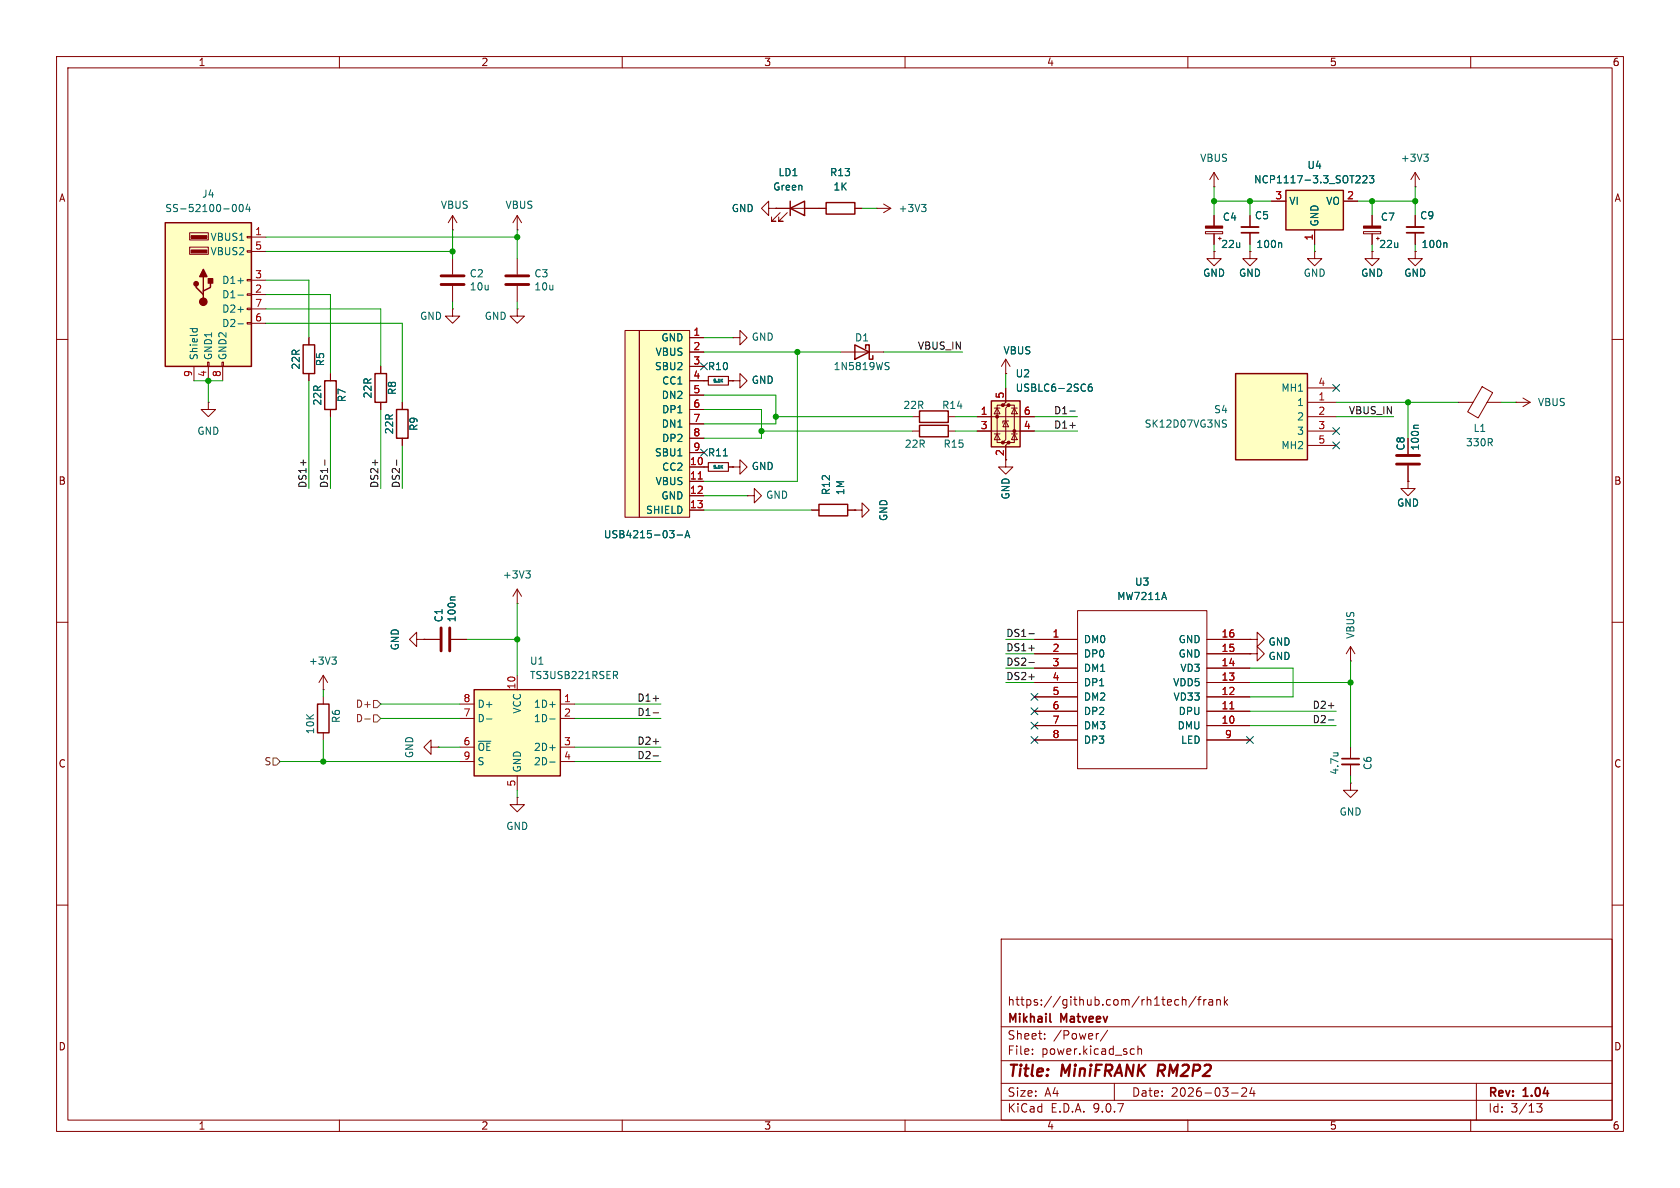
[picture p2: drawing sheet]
<svg xmlns="http://www.w3.org/2000/svg" width="297mm" height="210mm" viewBox="0 0 297 210" stroke-linecap="round" stroke-linejoin="round" font-family="sans-serif">
<g fill="none" stroke="#840000" stroke-width=".18">
<path d="M10 10h277v190h-277zM12 12h273v186h-273zM60 10v2M110 10v2M160 10v2M210 10v2M260 10v2M91.4 38.1l-.7 1.3M91.4 38.1l.8 1.3M91.4 38.1v2.5M91.4 40.6h.1M129.5 59.7h1.3v-1.3l1.3 1.3-1.3 1.3v-1.3"/>
<path d="M129.5 59.7h.1M10 60h2M285 60h2M124.5 82.6h.7M128.8 82.6h.7M10 110h2M73.7 113v-1.2l-1.3 1.2 1.3 1.3v-1.3h1.2M74.9 113h.1M238.8 116.8h.1M238.8 114.3l-.8 1.3M238.8 114.3l.7 1.3M238.8 114.3v2.5"/>
<path d="M285 110h2M76.2 132.1v-1.3l-1.3 1.3 1.3 1.3v-1.3h1.3M77.5 132.1h.1M10 160h2M177 166h108v32h-108zM208 176.7l.4 .1M208.4 177.6l-.4 .1M209 176.8l.2-.1 .4 .1 .1 .9M209 176.2v1.5M211.5 176.1l-1.3 2M211.7 176.7h.6M212.3 176.2l-.3 .2v1.3"/>
<path d="M212.8 176.7v1M213.2 176.7l-.2 .1-.2 .2M213.7 176.8h.6l.1 .9M214.4 177.1h-.5a.29 .29 0 0 0-.2 .3 .29 .29 0 0 0 .2 .3l.5-.1M215.1 176.8l.2-.1 .4 .1v.9M215.1 176.7v1M216.5 176.2v1.5M216.6 177.1l.4 .6M217 176.7l-.5 .6M285 160h2M60 198v2M110 198v2"/>
<path d="M160 198v2M177 194.5h108M177 191.5h108M177 187.5h108M177 181.5h108M182.5 186.3v.1M182.5 185.5v.1M184.7 183.6v.1M184.7 182.8v.1M194.2 182.7l-.2 .1M195.8 182.1l-1.3 2M197 191.5v3"/>
<path d="M200.1 185.4l.4 .1M200.5 186.3l-.4 .1M201.2 185.5l.2-.1 .3 .1 .1 .9M201.2 184.9v1.5M210 198v2M217.7 193.2h1.2M219.5 192.4l.6-.1 .2 .1 .1 .3-.9 1.1h.9M221.3 192.2l-.3 1.1h.9M221.7 192.8v1M260 198v2M261 191.5v6.5M271.7 195.1h.9l-.5 .6 .4 .1v.7l-.2 .1-.6-.1"/>
</g>
<path d="M204.9 188.2l-.3 2" fill="none" stroke="#840000" stroke-width=".4"/>
<path d="M185.6 180.5l.2 .2" fill="none" stroke="#840000" stroke-width=".3"/>
<path d="M125.2 81.8h3.6v1.5h-3.6z" fill="none" stroke="#840000" stroke-width=".2"/>
<path d="M127.5 82.5l.3 .3M127.8 82.3l-.3 .3M127.9 80.6h.7" fill="none" stroke="#006464" stroke-width=".18"/>
<path d="M83.8 121.9h15.3v15.3h-15.3z" fill="#ffffc2"/>
<path d="M56.1 124.5h2.1v5h-2.1zM83.8 121.9h15.3v15.3h-15.3z" fill="none" stroke="#840000" stroke-width=".25"/>
<g fill="none" stroke="#840000" stroke-width=".18">
<path d="M36.8 71.1v1.3h1.3l-1.3 1.3-1.2-1.3h1.2M36.8 71.1h.1M57.1 119.4l-.7 1.3M57.1 119.4l.8 1.3M57.1 119.4v2.5M91.4 106.7h.1M91.4 104.1v2.6M91.4 119.4v2.5M91.4 104.1l-.7 1.3M91.4 104.1l.8 1.3M57.1 121.9h.1M57.1 123.2v1.3"/>
<path d="M57.1 129.5v1.3M81.3 124.5h2.5M81.3 127h2.5M81.3 132.1h2.5M81.3 134.6h2.5M91.4 137.2v2.5M99.1 124.5h2.5M99.1 127h2.5M99.1 132.1h2.5M99.1 134.6h2.5M91.4 141v1.2h1.3l-1.3 1.3-1.2-1.3h1.2M91.4 141h.1"/>
</g>
<path d="M58.7 116.1h.7l-.4 .5M59.2 116.6l.2 .3v.3l-.2 .2M93 100.9h.7l-.4 .5M93.5 101.4l.2 .2v.3l-.2 .3M108.5 118.7h.4l.3 .2-.1 .4-.6 .1M108.8 119.4l.4 .6M86 127.1h1M97.2 127.1h.9M97.2 124.6h.9M97.2 132.2h.9M97.2 134.7h.9" fill="none" stroke="#006464" stroke-width=".18"/>
<path d="M29.2 39.4h15.2v25.4h-15.2z" fill="#ffffc2"/>
<path d="M29.2 39.4h15.2v25.4h-15.2zM34.7 50.2v.6l1.2 1.3v.6M35.9 48.9v2.5M37.2 49.5v1.3l-1.3 .6v.7M151.1 61l2.6 1.2-2.6 1.3zM153 61.6v-.6h.7v2.5h.6v-.6M144.8 89.2h5.1v2h-5.1z" fill="none" stroke="#840000" stroke-width=".25"/>
<g fill="#840000" stroke="#840000" stroke-width=".25">
<path d="M35.9 47.6l.7 1.3h-1.3z"/>
<path d="M36.8 49.3h.8v.7h-.8z"/>
<circle cx="34.7" cy="50.2" r=".38"/>
<circle cx="35.9" cy="53.3" r=".63"/>
</g>
<g fill="#840000" stroke="#840000" stroke-width=".18">
<path d="M33.8 41.7h2.8v.5h-2.8z"/>
<path d="M33.8 44.2h2.8v.5h-2.8z"/>
<path d="M213.1 40h3.1v.3h-3.1z"/>
</g>
<g fill="none" stroke="#840000" stroke-width=".18">
<path d="M214.6 33h.1M214.6 30.5v2.5M214.6 38.1v1.9M214.6 30.5l-.7 1.3M214.6 30.5l.8 1.3M33.5 41.1h3.3v1.3h-3.3zM33.5 43.7h3.3v1.3h-3.3zM43.7 41.8h.7v.2h-.7zM43.7 44.3h.7v.3h-.7zM43.7 49.4h.7v.3h-.7zM43.7 51.9h.7v.3h-.7zM43.7 54.5h.7v.2h-.7z"/>
<path d="M43.7 57h.7v.3h-.7zM44.4 41.9h2.6M44.4 44.5h2.6M44.4 49.5h2.6M44.4 52.1h2.6M44.4 54.6h2.6M44.4 57.2h2.6M213.1 40.9h3.1v.4h-3.1zM214.6 44.5v1.2h1.3l-1.3 1.3-1.2-1.3h1.2M214.6 44.5h.1M214.6 41.3v1.9M215.4 42.2h.5"/>
<path d="M215.6 41.9v.5M34.3 64.8v2.5M36.7 64h.3v.8h-.3zM36.8 64.8v2.5M39.2 64h.3v.8h-.3zM39.4 64.8v2.5M148.6 62.2h7.6M143.5 90.2h1.3M149.9 90.2h1.2M151.1 90.2h1.3v-1.3l1.3 1.3-1.3 1.2v-1.2M151.1 90.2h.1"/>
</g>
<g fill="none" stroke="#006464" stroke-width=".18">
<path d="M41.1 36.6l.1-.3 .2-.2a.68 .68 0 0 1 .4 .7 .68 .68 0 0 1-.4 .6l-.2-.1-.1-.4M42.5 36.2l.1-.1a.68 .68 0 0 1 .4 .7 .68 .68 0 0 1-.4 .6 .84 .84 0 0 1-.1-1.2zM43.8 36.1l-.3 .9h.8M44.1 36.6v.8M33.6 58.1h1.3M34.1 58.1l-.1 .4M34.8 58.1l.1 .4M42.1 49.6h.9M42.1 52.2h.9M42.1 54.7h.9M42.1 57.2h.9M156.7 64.7l.4 .1 .1 .3-.3 .2h-.3"/>
<path d="M156.7 64.1h.5"/>
</g>
<path d="M227.3 33.7h10.2v6.9h-10.2z" fill="#ffffc2"/>
<path d="M227.3 33.7h10.2v6.9h-10.2z" fill="none" stroke="#840000" stroke-width=".25"/>
<path d="M221 38.1v2M224.8 35.6h2.5M237.5 35.6h2.5M221 44.5v1.2h1.2l-1.2 1.3-1.3-1.3h1.3M221 44.5h.1M221 41.1v2.1M232.4 44.5v1.2h1.3l-1.3 1.3-1.3-1.3h1.3M232.4 44.5h.1M232.4 40.6v2.6M257.8 71.1h2.6M262 68.4l1.9 1-2.6 4.5-1.8-1.1zM262.9 71.1h2.5" fill="none" stroke="#840000" stroke-width=".18"/>
<path d="M239.7 32.3h.8M240.4 31.2v.4M240.9 31.2l.5-.1 .3 .3-.8 .9h.8M242.1 31.1h.8l-.5 .4 .4 .2v.5l-.2 .1-.5-.1M226.4 42.9l.2 .2v.7" fill="none" stroke="#006464" stroke-width=".18"/>
<path d="M219.5 41.1h3" fill="none" stroke="#840000" stroke-width=".3"/>
<path d="M219.5 40.1h3" fill="none" stroke="#840000" stroke-width=".33"/>
<path d="M218.4 66h12.7v15.3h-12.7z" fill="#ffffc2"/>
<path d="M218.4 66h12.7v15.3h-12.7z" fill="none" stroke="#840000" stroke-width=".25"/>
<g fill="none" stroke="#840000" stroke-width=".18">
<path d="M250.2 33h.1M250.2 30.5l-.8 1.3M250.2 30.5l.8 1.3M250.2 30.5v2.5M250.2 38.1v2M250.2 44.5v1.2h1.3l-1.3 1.3-1.3-1.3h1.3M250.2 44.5h.1M250.2 41.1v2.1M231.1 68.6h5.1M231.1 71.1h5.1M231.1 73.7h5.1M231.1 76.2h5.1"/>
<path d="M231.1 78.7h5.1M268 71.1h.1M268 71.1h2.5M269.2 70.4l1.3 .7M270.5 71.1l-1.3 .8M177.8 81.3v1.3h1.3l-1.3 1.2-1.3-1.2h1.3"/>
</g>
<path d="M251.7 27.2h.8l-.4 .5M252.2 27.7l.3 .3v.3l-.3 .2M255.6 42.9l.2 .2v.7M216.3 74.8l.4 .2 .1 .3-.2 .2h-.3M216.3 74.2l.5 .1" fill="none" stroke="#006464" stroke-width=".18"/>
<path d="M248.7 41.1h3" fill="none" stroke="#840000" stroke-width=".3"/>
<path d="M248.7 40.1h3" fill="none" stroke="#840000" stroke-width=".33"/>
<path d="M175.3 70.9h5v8.1h-5z" fill="#ffffc2"/>
<g fill="#840000" stroke="#840000" stroke-width=".18">
<path d="M241 40h3.1v.3h-3.1z"/>
<circle cx="176.3" cy="73.7" r=".25"/>
<circle cx="177.3" cy="71.6" r=".25"/>
<circle cx="177.3" cy="78.2" r=".25"/>
<circle cx="178.3" cy="71.6" r=".25"/>
<circle cx="178.3" cy="78.2" r=".25"/>
<circle cx="179.3" cy="76.2" r=".25"/>
</g>
<g fill="none" stroke="#840000" stroke-width=".18">
<path d="M80 38.1l-.8 1.3M80 38.1l.8 1.3M80 38.1v2.5M135.9 36.8v-1.2l-1.3 1.2 1.3 1.3v-1.3h1.3M137.2 36.8h.1M137.2 36.8h8.8M137.9 37.6l-1.5 1.5h.8h-.8v-.7M139.2 37.6l-1.5 1.5h.7h-.7v-.7M151.1 36.8h1.3M154.9 36.8h.1M154.9 36.8h2.6M156.2 36.1l1.3 .7"/>
<path d="M157.5 36.8l-1.3 .8M242.6 38.1v1.9M54.6 59.7v1.3M80 40.6h.1M80 54.6v1.3h1.3l-1.3 1.3-1.3-1.3h1.3M80 54.6h.1M80 45.7v2.8M80 50.5v2.8M91.4 54.6v1.3h1.3l-1.3 1.3-1.2-1.3h1.2M91.4 54.6h.1M91.4 45.7v2.8M91.4 50.5v2.8"/>
<path d="M241 40.9h3.1v.4h-3.1zM242.6 44.5v1.2h1.2l-1.2 1.3-1.3-1.3h1.3M242.6 44.5h.1M242.6 41.3v1.9M243.3 42.2h.5M243.6 41.9v.5M54.6 66v1.3M58.4 66v1.3M58.4 72.4v1.3M67.3 64.8v1.2M67.3 71.1v1.3M71.1 71.1v1.3"/>
<path d="M71.1 77.5v1.2M124.5 67.3h.7M128.8 67.3h.7M161.3 73.7h1.3M161.3 76.2h1.3M167.6 73.7h1.3M167.6 76.2h1.3M172.7 73.7h10.2M172.7 76.2h10.2M175.8 76.7h1M175.8 72.1h1M176.3 72.1l.5 1.1h-1z"/>
<path d="M176.3 76.7l.5 1h-1zM177.3 71.6h-1v6.6h1M177.8 68.6v2.5l-.5 .5h1l-.5 .5v5.6l-.5 .5h1l-.5 .5v2.6M177.8 74.4l.5 1h-1zM177.8 66h.1M177.8 63.5v2.5M177.8 63.5l-.8 1.3M177.8 63.5l.8 1.3M178.3 74.4h-1v.4M178.3 71.6h1v6.6h-1M178.8 76.7h1M178.8 72.1h1"/>
<path d="M179.3 72.1l.5 1.1h-1zM179.3 76.7l.5 1h-1zM129.5 82.6h1.3v-1.3l1.3 1.3-1.3 1.2v-1.2M129.5 82.6h.1M132.1 87.6h1.2v-1.2l1.3 1.2-1.3 1.3v-1.3M132.1 87.6h.1M248.9 85.1v1.3h1.3l-1.3 1.2-1.3-1.2h1.3M248.9 85.1h.1M248.9 82.3v2.8M74.9 113h2.8M79.8 113h2.7M182.9 113h7.6"/>
<path d="M182.9 115.6h7.6M182.9 118.1h7.6M190.5 108h22.9v27.9h-22.9zM213.4 113h7.6M213.4 115.6h7.6M213.4 118.1h7.6M221 115.6h1.2v-1.3l1.3 1.3-1.3 1.2v-1.2M221 115.6h.1M182.9 120.7h7.6M182.9 123.2h7.6M182.9 125.7h7.6M182.9 128.3h7.6"/>
<path d="M182.9 130.8h7.6M213.4 120.7h7.6M213.4 123.2h7.6M213.4 125.7h7.6M213.4 128.3h7.6M213.4 130.8h7.6M238.8 138.4v1.3h1.2l-1.2 1.3-1.3-1.3h1.3M238.8 138.4h.1M238.8 132.1v2M238.8 135.1v2.1"/>
</g>
<path d="M139.7 36.8l2.5-1.2v2.5zM139.7 35.6v2.5M146 35.8h5.1v2h-5.1zM53.6 61h2v5h-2zM57.4 67.3h2v5.1h-2zM66.3 66h2v5.1h-2zM70.1 72.4h2v5.1h-2zM162.6 75.2h5v2h-5zM162.6 72.6h5v2.1h-5zM175.3 70.9h5v8.1h-5z" fill="none" stroke="#840000" stroke-width=".25"/>
<path d="M162.9 36.1h.8l-.4 .5M163.5 36.6l.2 .3v.3l-.2 .2M127.5 67.2l.3 .3M127.8 67l-.3 .3M193 67.9l-.4 .1a.86 .86 0 0 0 0 1.2l.4-.2 .1-.4-.2-.2h-.4l-.1 .2M250.8 75.2h-.7l-.2 .2M80.5 105.5h-.7l-.2 .2M235.7 133.1h.8M236.4 133.1l.1 .1" fill="none" stroke="#006464" stroke-width=".18"/>
<path d="M78 48.8h4M78 50.3h4M89.4 48.8h4.1M89.4 50.3h4.1M246.9 80.5h4.1M246.9 82h4.1M78 111v4.1M79.5 111v4.1" fill="none" stroke="#840000" stroke-width=".51"/>
<path d="M237.2 134.1h3.1" fill="none" stroke="#840000" stroke-width=".3"/>
<path d="M237.2 135.1h3.1" fill="none" stroke="#840000" stroke-width=".33"/>
<path d="M217.4 125.3h.7" fill="none" stroke="#a90000" stroke-width=".18"/>
<path d="M125.2 66.5h3.6v1.6h-3.6z" fill="none" stroke="#840000" stroke-width=".2"/>
<g fill="#ffffc2">
<path d="M110.5 58.4h2.5v33h-2.5z"/>
<path d="M113 58.4h8.9v33h-8.9z"/>
</g>
<g fill="none" stroke="#840000" stroke-width=".18">
<path d="M137.2 36.8h.1M137.2 36.8h2.5M142.2 36.8h3.8M151.1 36.8h1.3M214.6 38.1v1.9M221 38.1v2M224.8 35.6h2.5M237.5 35.6h2.5M242.6 38.1v1.9M250.2 38.1v2M54.6 59.7v1.3M110.5 58.4h2.5v33h-2.5z"/>
<path d="M113 58.4h8.9v33h-8.9zM121.9 59.7h2.6M214.6 44.5h.1M214.6 41.3v1.9M221 44.5h.1M221 41.1v2.1M232.4 40.6v2.6M242.6 44.5h.1M242.6 41.3v1.9M250.2 44.5h.1M250.2 41.1v2.1M54.6 66v1.3"/>
<path d="M58.4 66v1.3M58.4 72.4v1.3M67.3 64.8v1.2M67.3 71.1v1.3M71.1 71.1v1.3M71.1 77.5v1.2M121.9 62.2h2.6M121.9 64.8h2.6M121.9 67.3h3.3M121.9 69.9h2.6M121.9 72.4h2.6M121.9 74.9h2.6"/>
<path d="M121.9 77.5h2.6M128.8 67.3h.7M129.5 67.3h1.3v-1.3l1.3 1.3-1.3 1.3v-1.3M129.5 67.3h.1M172.7 73.7h2.6M172.7 76.2h2.6M177.8 66h.1M177.8 68.6v2.5M177.8 78.7v2.6M180.3 73.7h2.6M180.3 76.2h2.6M121.9 80h2.6"/>
<path d="M121.9 82.6h3.3M121.9 85.1h2.6M121.9 87.6h2.6M121.9 90.2h2.6M128.8 82.6h.7M129.5 82.6h.1M143.5 90.2h1.3M149.9 90.2h1.2M151.1 90.2h.1M248.9 85.1h.1M248.9 82.3v2.8M74.9 113h.1"/>
<path d="M74.9 113h2.8M79.8 113h2.7M182.9 113h7.6M182.9 115.6h7.6M182.9 118.1h7.6M213.4 113h7.6M213.4 115.6h7.6M213.4 118.1h7.6M221 113h1.2v-1.2l1.3 1.2-1.3 1.3v-1.3M221 113h.1M221 115.6h.1M182.9 120.7h7.6"/>
<path d="M182.9 123.2h7.6M182.9 125.7h7.6M182.9 128.3h7.6M182.9 130.8h7.6M213.4 120.7h7.6M213.4 123.2h7.6M213.4 125.7h7.6M213.4 128.3h7.6M213.4 130.8h7.6"/>
</g>
<path d="M123.4 84.7h.8M217.4 125.3h.7" fill="none" stroke="#a90000" stroke-width=".18"/>
<g fill="none" stroke="#006464" stroke-width=".18">
<path d="M239.7 32.3h.8M240.4 31.2v.4M240.9 31.2l.5-.1 .3 .3-.8 .9h.8M242.1 31.1h.8l-.5 .4 .4 .2v.5l-.2 .1-.5-.1M226.4 42.9l.2 .2v.7M255.6 42.9l.2 .2v.7M127.5 67.2l.3 .3M127.8 67l-.3 .3M193 67.9l-.4 .1a.86 .86 0 0 0 0 1.2l.4-.2 .1-.4-.2-.2h-.4l-.1 .2M250.8 75.2h-.7l-.2 .2M118.4 93.8h.8l-.5 .5M119.1 94.4v.5"/>
<path d="M119.7 94.6h1M121.1 95.1l.4-1.3 .4 1.3M121.2 94.7h.6M127.5 82.5l.3 .3M127.8 82.3l-.3 .3M127.9 80.6h.7M80.5 105.5h-.7l-.2 .2"/>
</g>
<path d="M48.3 134h.6l.6 .6-.6 .7h-.6zM64.5 127.1h.9M66 123.8h.7l.6 .7-.6 .6h-.7zM66 126.4h.7l.6 .6-.6 .6h-.7z" fill="none" stroke="#725600" stroke-width=".18"/>
<g fill="none" stroke="#0f0f0f" stroke-width=".18">
<path d="M189.1 75.2h1M189.1 72.7h1M53.6 81.3v1M57.4 81.3v1M66.3 81.3v1M70.1 81.3v1M181.9 119.7h1M181.9 117.1h1M181.9 114.6h1M181.9 112h1M115.5 126h.9M115.5 131.1h.9"/>
<path d="M115.5 133.6h.9M115.5 123.5h.9M234.8 124.7h1M234.8 127.3h1"/>
</g>
<g fill="none" stroke="#009600" stroke-width=".18">
<path d="M152.4 36.8h2.5M214.6 35.6h10.2M214.6 33v5.1M221 35.6v2.5M240 35.6h10.2M242.6 35.6v2.5M250.2 33v5.1M47 57.2h24.1v13.9M47 49.5h7.6v10.2M47 54.6h20.3v10.2M47 52.1h11.4v13.9M47 44.5h33"/>
<path d="M47 41.9h44.4M80 40.6v5.1M80 53.3v1.3M91.4 40.6v5.1M91.4 53.3v1.3M124.5 59.7h5M214.6 43.2v1.3M221 43.2v1.3M232.4 43.2v1.3M242.6 43.2v1.3M250.2 43.2v1.3M34.3 67.3h5.1"/>
<path d="M36.8 67.3v3.8M54.6 67.3v19.1M58.4 73.7v12.7M67.3 72.4v14M71.1 78.7v7.7M124.5 72.4h10.1v5.1h-10.1M124.5 62.2h24.1M124.5 69.9h12.7v5h-12.7M134.6 76.2h26.7M137.2 73.7h24.1M141 62.2v22.9h-16.5M156.2 62.2h14"/>
<path d="M168.9 73.7h3.8M168.9 76.2h3.8M177.8 66v2.6M182.9 73.7h7.6M182.9 76.2h7.6M236.2 71.1h21.6M236.2 73.7h10.2M248.9 71.1v6.4M265.4 71.1h2.6M124.5 87.6h7.6M124.5 90.2h19M82.5 113h8.9"/>
<path d="M91.4 106.7v12.7M177.8 118.1h5.1M177.8 115.6h5.1M177.8 113h5.1M221 118.1h7.6v5.1h-7.6M238.8 116.8v15.3M49.5 134.6h31.8M57.1 121.9v1.3M57.1 130.8v3.8M67.3 127h14M67.3 124.5h14M77.5 132.1h3.8"/>
<path d="M91.4 139.7v1.3M101.6 132.1h15.2M101.6 127h15.2M101.6 124.5h15.2M101.6 134.6h15.2M177.8 120.7h5.1M221 128.3h15.2M221 120.7h17.8M221 125.7h15.2M238.8 137.2v1.2"/>
</g>
<g fill="none" stroke="#000084" stroke-width=".18">
<path d="M123.9 79.4l1.2 1.2M123.9 64.2l1.2 1.2M125.1 79.4l-1.2 1.2M125.1 64.2l-1.2 1.2M235.6 68l1.2 1.2M235.6 78.1l1.2 1.2M235.6 75.6l1.2 1.2M236.8 68l-1.2 1.2M236.8 78.1l-1.2 1.2M236.8 75.6l-1.2 1.2M182.3 122.6l1.2 1.2M182.3 127.7l1.2 1.2"/>
<path d="M182.3 125.1l1.2 1.2M182.3 130.2l1.2 1.2M183.5 122.6l-1.2 1.2M183.5 127.7l-1.2 1.2M183.5 125.1l-1.2 1.2M183.5 130.2l-1.2 1.2M220.4 130.2l1.2 1.2M221.6 130.2l-1.2 1.2"/>
</g>
<g fill="#009600" stroke="#009600" stroke-width=".18">
<circle cx="91.4" cy="113" r=".46"/>
<circle cx="141" cy="62.2" r=".46"/>
<circle cx="242.6" cy="35.6" r=".46"/>
<circle cx="214.6" cy="35.6" r=".46"/>
<circle cx="221" cy="35.6" r=".46"/>
<circle cx="137.2" cy="73.7" r=".46"/>
<circle cx="134.6" cy="76.2" r=".46"/>
<circle cx="80" cy="44.5" r=".46"/>
<circle cx="91.4" cy="41.9" r=".46"/>
<circle cx="238.8" cy="120.7" r=".46"/>
<circle cx="250.2" cy="35.6" r=".46"/>
<circle cx="248.9" cy="71.1" r=".46"/>
<circle cx="36.8" cy="67.3" r=".46"/>
<circle cx="57.1" cy="134.6" r=".46"/>
</g>
<g font-size="2.8" fill="#840000">
<text x="178" y="190.9">Title:</text>
<text x="187.7" y="190.9">MiniFRANK</text>
<text x="205.5" y="190.9">RM2P2</text>
</g>
<g font-size="2.1" fill="#840000">
<text x="178" y="178">https://github.com/rh1tech/frank</text>
<text x="178" y="184">Sheet:</text>
<text x="178" y="181.2">Mikhail</text>
<text x="186.2" y="184">/Power/</text>
<text x="187.6" y="181.2">Matveev</text>
<text x="178" y="186.7">File:</text>
<text x="184.1" y="186.7">power.kicad_sch</text>
<text x="178" y="196.9">KiCad</text>
<text x="178" y="194.1">Size:</text>
<text x="184.7" y="194.1">A4</text>
<text x="185.7" y="196.9">E.D.A.</text>
<text x="193.3" y="196.9">9.0.7</text>
<text x="200" y="194.1">Date:</text>
<text x="207" y="194.1">2026-03-24</text>
<text x="263" y="194.3">Rev:</text>
<text x="263" y="196.9">Id:</text>
<text x="267.1" y="196.9">3/13</text>
<text x="269.4" y="194.3">1.04</text>
</g>
<g font-size="1.8" fill="#840000">
<text x="35" y="11.9">1</text>
<text x="85" y="11.9">2</text>
<text x="135" y="11.9">3</text>
<text x="185" y="11.9">4</text>
<text x="235" y="11.9">5</text>
<text x="285" y="11.9">6</text>
<text x="10.3" y="35.9">A</text>
<text x="285.3" y="35.9">A</text>
<text x="248.5" y="79.7" transform="rotate(-90 248.5 79.7)">C8</text>
<text x="10.3" y="85.9">B</text>
<text x="285.3" y="85.9">B</text>
<text x="10.3" y="135.9">C</text>
<text x="285.3" y="135.9">C</text>
<text x="10.3" y="185.9">D</text>
<text x="285.3" y="185.9">D</text>
<text x="35" y="199.9">1</text>
<text x="85" y="199.9">2</text>
<text x="135" y="199.9">3</text>
<text x="185" y="199.9">4</text>
<text x="235" y="199.9">5</text>
<text x="285" y="199.9">6</text>
</g>
<g font-size="1.8" fill="#006464">
<text x="212.1" y="28.8">VBUS</text>
<text x="247.5" y="28.8">+3V3</text>
<text x="35.6" y="35.2">J4</text>
<text x="136.6" y="33.9">Green</text>
<text x="137.5" y="31.3">LD1</text>
<text x="146.6" y="31.3">R13</text>
<text x="147.2" y="33.9">1K</text>
<text x="221.6" y="32.6">NCP1117-3.3_SOT223</text>
<text x="231" y="30.1">U4</text>
<text x="29.1" y="37.7">SS-52100-004</text>
<text x="77.8" y="37.1">VBUS</text>
<text x="89.3" y="37.1">VBUS</text>
<text x="129.3" y="37.7">GND</text>
<text x="158.8" y="37.7">+3V3</text>
<text x="216.1" y="39.2">C4</text>
<text x="221.8" y="39">C5</text>
<text x="227.8" y="36.4">VI</text>
<text x="233.3" y="40.1" transform="rotate(-90 233.3 40.1)">GND</text>
<text x="234.4" y="36.4">VO</text>
<text x="244" y="39.2">C7</text>
<text x="251" y="39">C9</text>
<text x="37.1" y="42.8">VBUS1</text>
<text x="37.1" y="45.3">VBUS2</text>
<text x="215.8" y="44">22u</text>
<text x="222" y="44">100n</text>
<text x="243.7" y="44">22u</text>
<text x="251.2" y="44">100n</text>
<text x="39.2" y="50.4">D1+</text>
<text x="39.2" y="52.9">D1-</text>
<text x="82.9" y="49.2">C2</text>
<text x="82.9" y="51.5">10u</text>
<text x="94.4" y="49.2">C3</text>
<text x="94.4" y="51.5">10u</text>
<text x="212.6" y="49.1">GND</text>
<text x="218.9" y="49.1">GND</text>
<text x="230.4" y="49.1">GND</text>
<text x="240.5" y="49.1">GND</text>
<text x="248.2" y="49.1">GND</text>
<text x="39.2" y="55.5">D2+</text>
<text x="39.2" y="58">D2-</text>
<text x="74.2" y="56.7">GND</text>
<text x="85.6" y="56.7">GND</text>
<text x="35.2" y="63.8" transform="rotate(-90 35.2 63.8)">Shield</text>
<text x="37.7" y="63.8" transform="rotate(-90 37.7 63.8)">GND1</text>
<text x="40.2" y="63.8" transform="rotate(-90 40.2 63.8)">GND2</text>
<text x="53.2" y="65.4" transform="rotate(-90 53.2 65.4)">22R</text>
<text x="57.5" y="64.8" transform="rotate(-90 57.5 64.8)">R5</text>
<text x="115.7" y="65.6">SBU2</text>
<text x="115.8" y="63.1">VBUS</text>
<text x="116.8" y="60.6">GND</text>
<text x="125.1" y="65.6">R10</text>
<text x="132.8" y="60.4">GND</text>
<text x="147.3" y="65.6">1N5819WS</text>
<text x="151.1" y="60.6">D1</text>
<text x="177.3" y="62.8">VBUS</text>
<text x="57" y="71.8" transform="rotate(-90 57 71.8)">22R</text>
<text x="61.3" y="71.2" transform="rotate(-90 61.3 71.2)">R7</text>
<text x="65.9" y="70.5" transform="rotate(-90 65.9 70.5)">22R</text>
<text x="70.2" y="69.9" transform="rotate(-90 70.2 69.9)">R8</text>
<text x="116.9" y="70.7">DN2</text>
<text x="117" y="68.2">CC1</text>
<text x="132.8" y="68">GND</text>
<text x="179.5" y="69.4">USBLC6-2SC6</text>
<text x="179.5" y="66.9">U2</text>
<text x="226.4" y="69.4">MH1</text>
<text x="229.2" y="72">1</text>
<text x="271.8" y="72">VBUS</text>
<text x="34.8" y="77.1">GND</text>
<text x="69.7" y="76.9" transform="rotate(-90 69.7 76.9)">22R</text>
<text x="74" y="76.3" transform="rotate(-90 74 76.3)">R9</text>
<text x="116.9" y="75.8">DN1</text>
<text x="117" y="73.3">DP1</text>
<text x="159.6" y="72.5">22R</text>
<text x="166.5" y="72.5">R14</text>
<text x="202.3" y="75.8">SK12D07VG3NS</text>
<text x="214.5" y="73.3">S4</text>
<text x="229.2" y="74.5">2</text>
<text x="229.2" y="77.1">3</text>
<text x="260.4" y="76.6">L1</text>
<text x="115.7" y="80.9">SBU1</text>
<text x="117" y="78.3">DP2</text>
<text x="117" y="83.4">CC2</text>
<text x="125.1" y="80.9">R11</text>
<text x="132.8" y="83.3">GND</text>
<text x="159.9" y="79.3">22R</text>
<text x="166.7" y="79.3">R15</text>
<text x="226.4" y="79.6">MH2</text>
<text x="251.1" y="79.7" transform="rotate(-90 251.1 79.7)">100n</text>
<text x="259.1" y="79.1">330R</text>
<text x="115.8" y="86">VBUS</text>
<text x="116.8" y="88.5">GND</text>
<text x="135.3" y="88.4">GND</text>
<text x="146.9" y="87.6" transform="rotate(-90 146.9 87.6)">R12</text>
<text x="149.5" y="87.6" transform="rotate(-90 149.5 87.6)">1M</text>
<text x="178.7" y="88.4" transform="rotate(-90 178.7 88.4)">GND</text>
<text x="246.9" y="89.8">GND</text>
<text x="106.7" y="95.4">USB4215-03-A</text>
<text x="114.1" y="91">SHIELD</text>
<text x="157.1" y="92.2" transform="rotate(-90 157.1 92.2)">GND</text>
<text x="88.8" y="102.5">+3V3</text>
<text x="197.4" y="106.3">MW7211A</text>
<text x="200.6" y="103.7">U3</text>
<text x="78.4" y="110.1" transform="rotate(-90 78.4 110.1)">C1</text>
<text x="80.7" y="110.1" transform="rotate(-90 80.7 110.1)">100n</text>
<text x="191.5" y="113.9">DM0</text>
<text x="208.3" y="113.9">GND</text>
<text x="239.6" y="113" transform="rotate(-90 239.6 113)">VBUS</text>
<text x="54.5" y="117.7">+3V3</text>
<text x="70.7" y="115.1" transform="rotate(-90 70.7 115.1)">GND</text>
<text x="93.6" y="117.7">U1</text>
<text x="191.5" y="116.4">DP0</text>
<text x="191.5" y="119">DM1</text>
<text x="208.3" y="116.4">GND</text>
<text x="208.6" y="119">VD3</text>
<text x="224.2" y="116.9">GND</text>
<text x="224.2" y="114.3">GND</text>
<text x="84.3" y="125.3">D+</text>
<text x="93.6" y="120.2">TS3USB221RSER</text>
<text x="94.3" y="125.3">1D+</text>
<text x="191.5" y="121.5">DP1</text>
<text x="191.5" y="124.1">DM2</text>
<text x="207.3" y="121.5">VDD5</text>
<text x="207.4" y="124.1">VD33</text>
<text x="55.7" y="129.9" transform="rotate(-90 55.7 129.9)">10K</text>
<text x="60.3" y="127.9" transform="rotate(-90 60.3 127.9)">R6</text>
<text x="84.3" y="127.9">D-</text>
<text x="92.3" y="126.3" transform="rotate(-90 92.3 126.3)">VCC</text>
<text x="94.3" y="127.9">1D-</text>
<text x="191.5" y="126.6">DP2</text>
<text x="191.5" y="129.1">DM3</text>
<text x="191.5" y="131.7">DP3</text>
<text x="208.1" y="129.1">DMU</text>
<text x="208.3" y="126.6">DPU</text>
<text x="208.7" y="131.7">LED</text>
<text x="73.3" y="134.1" transform="rotate(-90 73.3 134.1)">GND</text>
<text x="84.3" y="132.9">~{OE}</text>
<text x="84.3" y="135.5">S</text>
<text x="92.3" y="136.7" transform="rotate(-90 92.3 136.7)">GND</text>
<text x="94.3" y="132.9">2D+</text>
<text x="94.3" y="135.5">2D-</text>
<text x="236.8" y="137.1" transform="rotate(-90 236.8 137.1)">4.7u</text>
<text x="242.7" y="136.2" transform="rotate(-90 242.7 136.2)">C6</text>
<text x="89.4" y="146.9">GND</text>
<text x="236.7" y="144.4">GND</text>
</g>
<g font-size="1.8" fill="#a90000">
<text x="225.4" y="35.3">3</text>
<text x="238.1" y="35.3">2</text>
<text x="45" y="41.7">1</text>
<text x="45" y="44.2">5</text>
<text x="232.2" y="42.6" transform="rotate(-90 232.2 42.6)">1</text>
<text x="45" y="49.3">3</text>
<text x="45" y="51.8">2</text>
<text x="45" y="54.4">7</text>
<text x="45" y="56.9">6</text>
<text x="122.5" y="59.4">1</text>
<text x="122.5" y="62">2</text>
<text x="122.5" y="64.5">3</text>
<text x="34" y="66.7" transform="rotate(-90 34 66.7)">9</text>
<text x="36.6" y="66.7" transform="rotate(-90 36.6 66.7)">4</text>
<text x="39.1" y="66.7" transform="rotate(-90 39.1 66.7)">8</text>
<text x="122.5" y="67.1">4</text>
<text x="122.5" y="69.6">5</text>
<text x="177.5" y="70.6" transform="rotate(-90 177.5 70.6)">5</text>
<text x="233" y="68.3">4</text>
<text x="233" y="70.9">1</text>
<text x="122.5" y="72.1">6</text>
<text x="122.5" y="74.7">7</text>
<text x="122.5" y="77.2">8</text>
<text x="173.3" y="73.4">1</text>
<text x="173.3" y="75.9">3</text>
<text x="180.9" y="73.4">6</text>
<text x="180.9" y="75.9">4</text>
<text x="233" y="73.4">2</text>
<text x="233" y="75.9">3</text>
<text x="121.9" y="82.3">10</text>
<text x="122.5" y="79.8">9</text>
<text x="177.5" y="80.7" transform="rotate(-90 177.5 80.7)">2</text>
<text x="233" y="78.5">5</text>
<text x="121.9" y="84.8">11</text>
<text x="121.9" y="87.4">12</text>
<text x="121.9" y="89.9">13</text>
<text x="186" y="112.8">1</text>
<text x="215.9" y="112.8">16</text>
<text x="186" y="115.3">2</text>
<text x="186" y="117.9">3</text>
<text x="215.9" y="115.3">15</text>
<text x="215.9" y="117.9">14</text>
<text x="81.8" y="124.2">8</text>
<text x="91.2" y="122" transform="rotate(-90 91.2 122)">10</text>
<text x="99.6" y="124.2">1</text>
<text x="186" y="120.4">4</text>
<text x="186" y="122.9">5</text>
<text x="186" y="125.5">6</text>
<text x="215.9" y="120.4">13</text>
<text x="215.9" y="122.9">12</text>
<text x="215.9" y="125.5">11</text>
<text x="81.8" y="126.7">7</text>
<text x="81.8" y="131.8">6</text>
<text x="99.6" y="126.7">2</text>
<text x="99.6" y="131.8">3</text>
<text x="186" y="128">7</text>
<text x="186" y="130.6">8</text>
<text x="215.9" y="128">10</text>
<text x="216.5" y="130.6">9</text>
<text x="81.8" y="134.4">9</text>
<text x="99.6" y="134.4">4</text>
<text x="91.2" y="139.1" transform="rotate(-90 91.2 139.1)">5</text>
</g>
<g font-size="1.8" fill="#0f0f0f">
<text x="162.2" y="61.9">VBUS_IN</text>
<text x="186.2" y="75.9">D1+</text>
<text x="186.2" y="73.3">D1-</text>
<text x="238.4" y="73.3">VBUS_IN</text>
<text x="54.3" y="86.4" transform="rotate(-90 54.3 86.4)">DS1+</text>
<text x="58.1" y="86.4" transform="rotate(-90 58.1 86.4)">DS1-</text>
<text x="67" y="86.4" transform="rotate(-90 67 86.4)">DS2+</text>
<text x="70.8" y="86.4" transform="rotate(-90 70.8 86.4)">DS2-</text>
<text x="177.8" y="112.7">DS1-</text>
<text x="177.8" y="117.8">DS2-</text>
<text x="177.8" y="115.2">DS1+</text>
<text x="112.6" y="124.1">D1+</text>
<text x="177.8" y="120.3">DS2+</text>
<text x="232" y="125.4">D2+</text>
<text x="112.6" y="126.7">D1-</text>
<text x="112.6" y="131.7">D2+</text>
<text x="232" y="127.9">D2-</text>
<text x="112.6" y="134.3">D2-</text>
</g>
<g font-size="1.8" fill="#725600">
<text x="62.8" y="125.3">D+</text>
<text x="62.8" y="127.9">D-</text>
<text x="46.7" y="135.5">S</text>
</g>
<g font-size=".7" fill="#006464">
<text x="126" y="67.8">5.1K</text>
<text x="126" y="83">5.1K</text>
</g>
</svg>
